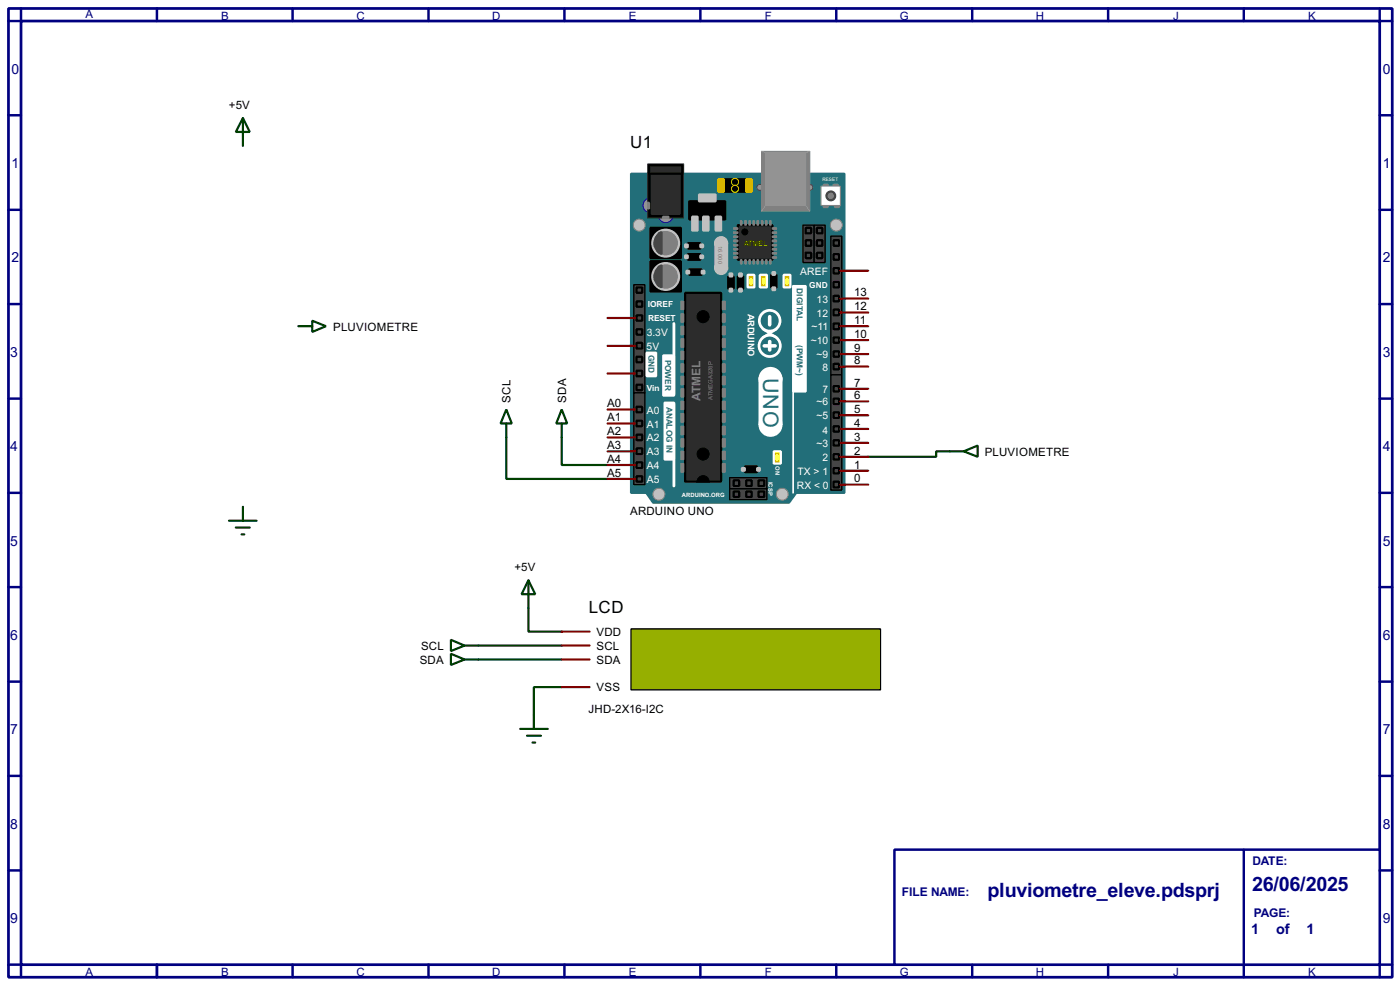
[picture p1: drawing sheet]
<svg xmlns="http://www.w3.org/2000/svg" width="256mm" height="180mm" viewBox="0 0 256 180" stroke-linecap="round" stroke-linejoin="round" font-family="sans-serif">
<path d="M1.6 1.6h253.5v177.3h-253.5zM3.9 3.9h248.9v172.7h-248.9z" fill="none" stroke="#000080" stroke-width=".5"/>
<path d="M3.9 1.6v2.3h-2.3M28.8 1.6v2.3" fill="none" stroke="#000080" stroke-width=".45"/>
<path d="M163.9 155.5h88.9v21.1h-88.9z" fill="#fff" stroke="#000080" stroke-width=".45"/>
<g fill="none" stroke="#000080" stroke-width=".45">
<path d="M53.6 1.6v2.3M78.5 1.6v2.3M103.4 1.6v2.3M128.3 1.6v2.3M153.2 1.6v2.3M178.1 1.6v2.3M203 1.6v2.3M227.9 1.6v2.3M252.8 1.6v2.3h2.3M1.6 21.1h2.3M1.6 38.4h2.3M252.8 21.1h2.3"/>
<path d="M252.8 38.4h2.3M1.6 55.7h2.3M252.8 55.7h2.3M1.6 73h2.3M252.8 73h2.3M1.6 90.2h2.3M252.8 90.2h2.3M1.6 107.5h2.3M252.8 107.5h2.3M1.6 124.8h2.3M252.8 124.8h2.3M1.6 142h2.3"/>
<path d="M1.6 159.3h2.3M227.9 155.5v23.4M252.8 142h2.3M252.8 159.3h2.3M1.6 176.6h2.3v2.3M28.8 176.6v2.3M53.6 176.6v2.3M78.5 176.6v2.3M103.4 176.6v2.3M128.3 176.6v2.3M153.2 176.6v2.3M178.1 176.6v2.3"/>
<path d="M203 176.6v2.3M255.1 176.6h-2.3v2.3"/>
</g>
<path d="M92.8 80.1v7.6h18.5M102.9 80.1v5h8.4M174 82.6h-2.5v1h-12.4M87.7 118.2h15.2M96.8 106.2l1.3 2.6h-2.5zM96.8 106.2v9.4h6.1M87.7 120.7h15.2M95.3 133.4h5.1M96.6 134.7h2.5M97.6 135.9h.5M102.9 125.8h-5.1v7.6" fill="none" stroke="#004000" stroke-width=".4"/>
<path d="M115.6 31.8h39.1v58.4h-8.8l-1.3 1.8h-24.9l-1.3-1.8h-2.8z" fill-rule="evenodd" fill="#226e79" stroke="#226e79" stroke-width=".4"/>
<path d="M145.3 52.4v37.8" fill="none" stroke="#fff" stroke-width=".3"/>
<path d="M123.5 59.2v13M123.5 74v15" fill="none" stroke="#fff" stroke-width=".5"/>
<path d="M145.3 52.4h1.8" fill="none" stroke="#fff" stroke-width=".25"/>
<g fill="#226e79" stroke="#fff" stroke-width=".5">
<circle cx="141" cy="58.7" r="1.9"/>
<circle cx="141" cy="63.3" r="1.95"/>
</g>
<path d="M141 58v1.5M140 63.3h2M141 62.5v1.6" fill="none" stroke="#fff" stroke-width=".65"/>
<g fill="#c0c0c0" stroke="#808080" stroke-width=".18">
<circle cx="143.3" cy="90.5" r="1.1"/>
<circle cx="120.7" cy="90.5" r="1.1"/>
<circle cx="153.2" cy="41.2" r="1.1"/>
</g>
<g fill="#464646" stroke="#000" stroke-width=".25">
<path d="M116.1 52.1h2.1v19.8h-2.1z"/>
<path d="M116.1 71.9h2.1v16.8h-2.1z"/>
<path d="M152.2 43.2h2v25.4h-2z"/>
<path d="M152.2 68.6h2v21.1h-2z"/>
</g>
<path d="M125.5 53.6h6.6v34.6h-6.6z" fill="#2c2c2c" stroke="#000" stroke-width=".4"/>
<g fill="#000" stroke="#000" stroke-width=".18">
<circle cx="128.8" cy="58" r="1.1"/>
<circle cx="128.8" cy="88.2" r="1.1"/>
<circle cx="128.8" cy="83.1" r="1.1"/>
</g>
<path d="M125.3 89h7.1" fill="none" stroke="#226e79" stroke-width="1.2"/>
<g fill="#939393" stroke="#4a4a4a" stroke-width=".18">
<circle cx="148.3" cy="34.3" r=".55"/>
<circle cx="139.2" cy="34.3" r=".55"/>
</g>
<path d="M139.5 27.7h8.9v11h-8.9z" fill="#808080" stroke="#808080" stroke-width=".18"/>
<path d="M140.3 28h7.3v9.6h-7.3z" fill="#939393" stroke="#939393" stroke-width=".18"/>
<path d="M139.5 27.7l.8 .3M140.3 37.6l-.8 1.1M147.6 37.6l.8 1.1M148.4 27.7l-.8 .3" fill="none" stroke="#939393" stroke-width=".18"/>
<g fill="#939393" stroke="#0000c0" stroke-width=".18">
<circle cx="121.9" cy="39.4" r="1.35"/>
<circle cx="119.1" cy="37.6" r="1.35"/>
</g>
<path d="M118.7 30h6.6v9.9h-6.6z" fill="#000" stroke="#2c2c2c" stroke-width=".18"/>
<g fill="#808080" stroke="#808080" stroke-width=".4">
<path d="M121.5 39.7h1v.2h-1z"/>
<path d="M118.7 37.1h.2v1.1h-.2z"/>
</g>
<path d="M119.4 30.8h5.1v8.4h-5.1z" fill="#2c2c2c" stroke="#2c2c2c" stroke-width=".4"/>
<path d="M118.9 30.3h6.1v1.5h-6.1z" fill="#2c2c2c" stroke="#000" stroke-width=".4"/>
<g fill="#808080" stroke="#808080" stroke-width=".25">
<path d="M132.4 55.2h.5v1.5h-.5z"/>
<path d="M132.4 57.5h.5v1.5h-.5z"/>
<path d="M132.4 59.7h.5v1.6h-.5z"/>
<path d="M132.4 62h.5v1.6h-.5z"/>
<path d="M132.4 64.3h.5v1.5h-.5z"/>
<path d="M132.4 66.6h.5v1.5h-.5z"/>
<path d="M132.4 68.9h.5v1.5h-.5z"/>
<path d="M132.4 71.2h.5v1.5h-.5z"/>
<path d="M132.4 73.5h.5v1.5h-.5z"/>
<path d="M132.4 75.7h.5v1.6h-.5z"/>
<path d="M132.4 78h.5v1.6h-.5z"/>
<path d="M132.4 80.3h.5v1.5h-.5z"/>
<path d="M132.4 82.6h.5v1.5h-.5z"/>
<path d="M132.4 84.9h.5v1.5h-.5z"/>
<path d="M124.8 55.2h.5v1.5h-.5z"/>
<path d="M124.8 57.5h.5v1.5h-.5z"/>
<path d="M124.8 59.7h.5v1.6h-.5z"/>
<path d="M124.8 62h.5v1.6h-.5z"/>
<path d="M124.8 64.3h.5v1.5h-.5z"/>
<path d="M124.8 66.6h.5v1.5h-.5z"/>
<path d="M124.8 68.9h.5v1.5h-.5z"/>
<path d="M124.8 71.2h.5v1.5h-.5z"/>
<path d="M124.8 73.5h.5v1.5h-.5z"/>
<path d="M124.8 75.7h.5v1.6h-.5z"/>
<path d="M124.8 78h.5v1.6h-.5z"/>
<path d="M124.8 80.3h.5v1.5h-.5z"/>
<path d="M124.8 82.6h.5v1.5h-.5z"/>
<path d="M124.8 84.9h.5v1.5h-.5z"/>
</g>
<g fill="#464646" stroke="#000" stroke-width=".4">
<path d="M116.6 60.3h1.1v1h-1.1z"/>
<path d="M116.6 65.3h1.1v1h-1.1z"/>
<path d="M116.6 70.4h1.1v1h-1.1z"/>
<path d="M116.6 74.5h1.1v1h-1.1z"/>
<path d="M116.6 77h1.1v1h-1.1z"/>
<path d="M116.6 79.6h1.1v1h-1.1z"/>
<path d="M116.6 82.1h1.1v1h-1.1z"/>
<path d="M116.6 84.6h1.1v1.1h-1.1z"/>
<path d="M116.6 87.2h1.1v1h-1.1z"/>
<path d="M116.6 67.9h1.1v1h-1.1z"/>
<path d="M116.6 62.8h1.1v1h-1.1z"/>
<path d="M116.6 57.7h1.1v1h-1.1z"/>
<path d="M152.7 49.1h1v1h-1z"/>
<path d="M152.7 54.2h1v1h-1z"/>
<path d="M152.7 56.7h1v1h-1z"/>
<path d="M152.7 59.2h1v1.1h-1z"/>
<path d="M152.7 61.8h1v1h-1z"/>
<path d="M152.7 64.3h1v1h-1z"/>
<path d="M152.7 51.6h1v1h-1z"/>
<path d="M152.7 70.7h1v1h-1z"/>
<path d="M152.7 73h1v1h-1z"/>
<path d="M152.7 75.5h1v1h-1z"/>
<path d="M152.7 78h1v1h-1z"/>
<path d="M152.7 80.6h1v1h-1z"/>
<path d="M152.7 83.1h1v1h-1z"/>
<path d="M152.7 85.7h1v1h-1z"/>
<path d="M152.7 88.2h1v1h-1z"/>
<path d="M152.7 66.6h1v1h-1z"/>
</g>
<g fill="#808080" stroke="#808080" stroke-width=".4">
<path d="M150.9 33.8h.8v.3h-.8z"/>
<path d="M150.9 37.6h.8v.3h-.8z"/>
<path d="M153 37.6h.7v.3h-.7z"/>
<path d="M152.7 33.8h.8v.3h-.8z"/>
</g>
<path d="M150.4 34.1h3.6v3.5h-3.6z" fill="#fff" stroke="#808080" stroke-width=".18"/>
<circle cx="152.2" cy="35.9" r=".8" fill="#808080" stroke="#414141" stroke-width=".4"/>
<path d="M126.3 36.9h6.6v3.3h-6.6zM132.1 32.8h5.1v2.3h-5.1zM119.2 41.7h5.6v5.6h-5.6z" fill="#000" stroke="#000" stroke-width=".4"/>
<g fill="#c0c0c0" stroke="#c0c0c0" stroke-width=".4">
<path d="M126.8 39.7h1v2.5h-1z"/>
<path d="M128.8 39.7h1v2.5h-1z"/>
<path d="M131.1 39.7h1v2.5h-1z"/>
<path d="M128.1 35.6h3v1.3h-3z"/>
</g>
<g fill="#ffd700" stroke="#ffd700" stroke-width=".4">
<path d="M136.7 32.8h1v2.3h-1z"/>
<path d="M131.6 32.8h1v2.3h-1z"/>
</g>
<g fill="#000" stroke="#ffd700" stroke-width=".18">
<circle cx="134.6" cy="33.3" r=".65"/>
<circle cx="134.6" cy="34.6" r=".65"/>
</g>
<circle cx="121.9" cy="44.5" r="2.45" fill="#808080" stroke="#c6c6c6" stroke-width=".4"/>
<path d="M120.7 42.7l.5-.2v4a2.21 2.21 0 0 1-.5-3.8z" fill-rule="evenodd" fill="#4a4a4a" stroke="#4a4a4a" stroke-width=".4"/>
<path d="M119.2 47.8h5.6v5.6h-5.6z" fill="#000" stroke="#000" stroke-width=".4"/>
<circle cx="121.9" cy="50.6" r="2.45" fill="#808080" stroke="#c6c6c6" stroke-width=".4"/>
<path d="M120.7 48.8l.5-.2v4a2.21 2.21 0 0 1-.5-3.8z" fill-rule="evenodd" fill="#4a4a4a" stroke="#4a4a4a" stroke-width=".4"/>
<g fill="#464646" stroke="#000" stroke-width=".25">
<path d="M147.1 41.2h2.1v6.9h-2.1z"/>
<path d="M149.2 41.2h2v6.9h-2z"/>
<path d="M133.7 87.4h6.8v2.1h-6.8z"/>
<path d="M133.7 89.5h6.8v2h-6.8z"/>
</g>
<g fill="#464646" stroke="#000" stroke-width=".4">
<path d="M147.6 46.3h1v1h-1z"/>
<path d="M147.6 44h1v1h-1z"/>
<path d="M147.6 41.7h1v1h-1z"/>
<path d="M149.7 41.7h1v1h-1z"/>
<path d="M149.7 46.3h1v1h-1z"/>
<path d="M149.7 44h1v1h-1z"/>
<path d="M134.4 87.9h1v1.1h-1z"/>
<path d="M136.7 87.9h1v1.1h-1z"/>
<path d="M139 87.9h1v1.1h-1z"/>
<path d="M139 90h1v1h-1z"/>
<path d="M134.4 90h1v1h-1z"/>
<path d="M136.7 90h1v1h-1z"/>
<path d="M152.7 44h1v1h-1z"/>
<path d="M152.7 46.5h1v1.1h-1z"/>
</g>
<path d="M139.2 69.1h4v8.7h-4z" fill="#fff" stroke="#fff" stroke-width=".4"/>
<g fill="#fff" stroke="#fff" stroke-width=".4">
<circle cx="141.1" cy="69.4" r="2"/>
<circle cx="141.1" cy="77.8" r="2"/>
</g>
<path d="M139.8 60.3l2.5 1.5M142.3 60.3l-2.5 1.5" fill="none" stroke="#fff" stroke-width=".4"/>
<circle cx="117.1" cy="41.2" r="1.1" fill="#c0c0c0" stroke="#808080" stroke-width=".18"/>
<path d="M135.2 41.2h6.3v6.4h-6.3z" fill="#2c2c2c" stroke="#000" stroke-width=".4"/>
<circle cx="136.4" cy="42.5" r=".55" fill="#000" stroke="#000" stroke-width=".18"/>
<g fill="#808080" stroke="#808080" stroke-width=".25">
<path d="M134.4 41.7h.8v.3h-.8z"/>
<path d="M134.4 47h.8v.3h-.8z"/>
<path d="M134.4 46.3h.8v.2h-.8z"/>
<path d="M134.4 45.5h.8v.3h-.8z"/>
<path d="M134.4 44.8h.8v.2h-.8z"/>
<path d="M134.4 44h.8v.3h-.8z"/>
<path d="M134.4 43.2h.8v.3h-.8z"/>
<path d="M134.4 42.5h.8v.2h-.8z"/>
<path d="M141.5 47h.8v.3h-.8z"/>
<path d="M141.5 46.3h.8v.2h-.8z"/>
<path d="M141.5 45.5h.8v.3h-.8z"/>
<path d="M141.5 44.8h.8v.2h-.8z"/>
<path d="M141.5 44h.8v.3h-.8z"/>
<path d="M141.5 43.2h.8v.3h-.8z"/>
<path d="M141.5 42.5h.8v.2h-.8z"/>
<path d="M141.5 41.7h.8v.3h-.8z"/>
<path d="M141 47.6h.3v.7h-.3z"/>
<path d="M140.3 47.6h.2v.7h-.2z"/>
<path d="M139.5 47.6h.3v.7h-.3z"/>
<path d="M138.7 47.6h.3v.7h-.3z"/>
<path d="M138 47.6h.2v.7h-.2z"/>
<path d="M137.2 47.6h.3v.7h-.3z"/>
<path d="M136.5 47.6h.2v.7h-.2z"/>
<path d="M135.7 47.6h.2v.7h-.2z"/>
<path d="M141 40.4h.3v.8h-.3z"/>
<path d="M140.3 40.4h.2v.8h-.2z"/>
<path d="M139.5 40.4h.3v.8h-.3z"/>
<path d="M138.7 40.4h.3v.8h-.3z"/>
<path d="M138 40.4h.2v.8h-.2z"/>
<path d="M137.2 40.4h.3v.8h-.3z"/>
<path d="M136.5 40.4h.2v.8h-.2z"/>
<path d="M135.7 40.4h.2v.8h-.2z"/>
</g>
<path d="M145.3 52.4h2.3v19.3h-2.3z" fill="#fff" stroke="#fff" stroke-width=".4"/>
<path d="M143.6 50.3h1.2v2.3h-1.2z" fill="#e1e100" stroke="#fff" stroke-width=".4"/>
<path d="M144.1 51.1h.2v.8h-.2z" fill="#c0c0c0" stroke="#ffff4d" stroke-width=".4"/>
<path d="M139.2 50.3h1.3v2.3h-1.3z" fill="#e1e100" stroke="#fff" stroke-width=".4"/>
<path d="M139.8 51.1h.2v.8h-.2z" fill="#c0c0c0" stroke="#ffff4d" stroke-width=".4"/>
<path d="M137 50.3h1.2v2.3h-1.2z" fill="#e1e100" stroke="#fff" stroke-width=".4"/>
<path d="M137.5 51.1h.2v.8h-.2z" fill="#c0c0c0" stroke="#ffff4d" stroke-width=".4"/>
<path d="M133.4 50.6h1v2.3h-1zM135.2 50.6h1v2.3h-1zM141.3 50.3h1v2.3h-1zM136.5 85.4h2.2v1h-2.2z" fill="#000" stroke="#000" stroke-width=".4"/>
<g fill="#c0c0c0" stroke="#c0c0c0" stroke-width=".4">
<path d="M141.5 52.6h.5v.5h-.5z"/>
<path d="M141.5 49.8h.5v.5h-.5z"/>
<path d="M135.4 52.9h.5v.5h-.5z"/>
<path d="M135.4 50.1h.5v.5h-.5z"/>
<path d="M133.7 52.9h.5v.5h-.5z"/>
<path d="M133.7 50.1h.5v.5h-.5z"/>
<path d="M135.9 85.7h.6v.5h-.6z"/>
<path d="M138.7 85.7h.5v.5h-.5z"/>
</g>
<path d="M141.8 82.6h1.3v2.3h-1.3z" fill="#e1e100" stroke="#fff" stroke-width=".4"/>
<path d="M142.3 83.4h.2v.7h-.2z" fill="#c0c0c0" stroke="#ffff4d" stroke-width=".4"/>
<path d="M126 44.5h2.3v1h-2.3zM126 46.5h2.3v1.1h-2.3zM126.3 49.3h2.3v1h-2.3z" fill="#000" stroke="#000" stroke-width=".4"/>
<g fill="#c0c0c0" stroke="#c0c0c0" stroke-width=".4">
<path d="M125.5 44.8h.5v.5h-.5z"/>
<path d="M128.3 44.8h.5v.5h-.5z"/>
<path d="M125.5 46.8h.5v.5h-.5z"/>
<path d="M128.3 46.8h.5v.5h-.5z"/>
<path d="M125.8 49.6h.5v.5h-.5z"/>
<path d="M128.6 49.6h.5v.5h-.5z"/>
</g>
<g fill="#464646" stroke="#000" stroke-width=".4">
<path d="M116.6 55.2h1.1v1h-1.1z"/>
<path d="M116.6 52.6h1.1v1h-1.1z"/>
</g>
<path d="M131.1 44.5h2.1v4.8h-2.1z" fill="#c0c0c0" stroke="#c0c0c0" stroke-width=".4"/>
<g fill="#c0c0c0" stroke="#c0c0c0" stroke-width=".4">
<circle cx="132.1" cy="44.5" r="1.1"/>
<circle cx="132.1" cy="49.1" r="1.1"/>
</g>
<g fill="#fff" stroke="#fff" stroke-width=".4">
<path d="M121.8 73.7h1.7v10.4h-1.7z"/>
<path d="M121.5 65.1h2v7.3h-2z"/>
<path d="M118.5 64.6h1.7v4.3h-1.7z"/>
</g>
<g fill="none" stroke="#800000" stroke-width=".4">
<path d="M111.3 58.2h5.1M154 59.7h5.1M154 57.2h5.1M154 54.7h5.1M154 49.6h5.1M111.3 77.5h5.1M111.3 75h5.1M111.3 63.3h5.1M111.3 68.4h5.1M154 78.5h5.1M154 76h5.1M154 73.5h5.1"/>
<path d="M154 71.2h5.1M154 67.1h5.1M154 64.8h5.1M154 62.3h5.1M111.3 87.7h5.1M111.3 85.1h5.1M111.3 82.6h5.1M111.3 80.1h5.1M154 88.7h5.1M154 86.2h5.1M154 83.6h5.1M154 81.1h5.1"/>
</g>
<path d="M44.5 21.6l1.3 2.6h-2.6zM44.5 21.6v5.1M92.8 75l1 2.5h-2.1zM92.8 77.5v2.6M102.9 75l1 2.5h-2zM102.9 77.5v2.6M42 95.3h5M43.2 96.6h2.6M44.3 97.8h.5M44.5 92.8v2.5" fill="none" stroke="#004000" stroke-width=".4"/>
<path d="M115.6 115.1h45.7v11.2h-45.7z" fill="#96af00" stroke="#000" stroke-width=".25"/>
<path d="M102.9 118.2h5.1M102.9 115.6h5.1M102.9 125.8h5.1M102.9 120.7h5.1" fill="none" stroke="#800000" stroke-width=".4"/>
<path d="M54.7 59.7h2.5M57.2 58.7l2.5 1-2.5 1.1zM174 82.6h2.6M176.6 82.6l2.5-1v2zM82.6 117.1l2.5 1.1-2.5 1zM82.6 119.7l2.5 1-2.5 1zM85.1 118.2h2.6M85.1 120.7h2.6" fill="none" stroke="#004000" stroke-width=".4"/>
<text font-size="4.4" fill="#226e79" x="139.8" y="69.2" transform="rotate(90 139.8 69.2)">UNO</text>
<g font-size="4.1" fill="#000080">
<text x="180.9" y="164.2">pluviometre_eleve.pdsprj</text>
<text x="229.4" y="163.1">26/06/2025</text>
</g>
<g font-size="3.5">
<text x="115.5" y="27.1">U1</text>
<text x="107.9" y="112.3">LCD</text>
</g>
<g font-size="3" fill="#000080">
<text x="229.2" y="171">1</text>
<text x="233.8" y="171">of</text>
<text x="239.4" y="171">1</text>
</g>
<g font-size="2.9" fill="#000080">
<text x="2.1" y="13.5">0</text>
<text x="253.4" y="13.5">0</text>
<text x="2.1" y="30.7">1</text>
<text x="253.4" y="30.7">1</text>
<text x="2.1" y="48">2</text>
<text x="253.4" y="48">2</text>
<text x="1.9" y="65.3">3</text>
<text x="253.4" y="65.3">3</text>
<text x="1.9" y="82.5">4</text>
<text x="253.4" y="82.5">4</text>
<text x="1.9" y="99.9">5</text>
<text x="253.4" y="99.9">5</text>
<text x="1.9" y="117.1">6</text>
<text x="253.4" y="117.1">6</text>
<text x="1.9" y="134.4">7</text>
<text x="253.4" y="134.4">7</text>
<text x="1.9" y="151.7">8</text>
<text x="253.4" y="151.7">8</text>
<text x="1.9" y="168.9">9</text>
<text x="253.4" y="168.9">9</text>
</g>
<text font-size="2.5" fill="#808080" x="128.4" y="73.3" transform="rotate(-90 128.4 73.3)">ATMEL</text>
<g font-size="2.5" fill="#000080">
<text x="229.4" y="158.4">DATE:</text>
<text x="165.2" y="163.9">FILE NAME:</text>
<text x="229.7" y="167.8">PAGE:</text>
</g>
<g font-size="2.4" fill="#000080">
<text x="15.6" y="3.4">A</text>
<text x="40.5" y="3.6">B</text>
<text x="65.3" y="3.6">C</text>
<text x="90.2" y="3.6">D</text>
<text x="115.2" y="3.6">E</text>
<text x="140.1" y="3.6">F</text>
<text x="164.8" y="3.6">G</text>
<text x="189.8" y="3.6">H</text>
<text x="214.9" y="3.6">J</text>
<text x="239.6" y="3.6">K</text>
<text x="15.6" y="178.7">A</text>
<text x="40.5" y="178.7">B</text>
<text x="65.3" y="178.7">C</text>
<text x="90.2" y="178.7">D</text>
<text x="115.2" y="178.7">E</text>
<text x="140.1" y="178.7">F</text>
<text x="164.8" y="178.7">G</text>
<text x="189.8" y="178.7">H</text>
<text x="214.9" y="178.7">J</text>
<text x="239.6" y="178.7">K</text>
</g>
<g font-size="2.4">
<text x="42" y="19.9">+5V</text>
<text x="156.5" y="59.3">11</text>
<text x="156.5" y="56.8">12</text>
<text x="156.5" y="54.3">13</text>
<text x="61" y="60.5">PLUVIOMETRE</text>
<text x="156.5" y="64.4">9</text>
<text x="156.5" y="61.9">10</text>
<text x="156.5" y="70.8">7</text>
<text x="156.5" y="66.7">8</text>
<text x="93.6" y="73.7" transform="rotate(-90 93.6 73.7)">SCL</text>
<text x="103.7" y="73.7" transform="rotate(-90 103.7 73.7)">SDA</text>
<text x="111.2" y="77.1">A1</text>
<text x="111.2" y="74.6">A0</text>
<text x="156.5" y="75.6">5</text>
<text x="156.5" y="73">6</text>
<text x="111.2" y="82.2">A3</text>
<text x="111.2" y="79.7">A2</text>
<text x="156.5" y="83.2">2</text>
<text x="156.5" y="80.7">3</text>
<text x="156.5" y="78.1">4</text>
<text x="180.4" y="83.4">PLUVIOMETRE</text>
<text x="111.2" y="87.3">A5</text>
<text x="111.2" y="84.7">A4</text>
<text x="156.5" y="88.3">0</text>
<text x="156.5" y="85.7">1</text>
<text x="115.4" y="94.2">ARDUINO UNO</text>
<text x="94.3" y="104.5">+5V</text>
<text x="77.1" y="119">SCL</text>
<text x="109.3" y="119">SCL</text>
<text x="109.3" y="116.4">VDD</text>
<text x="76.9" y="121.5">SDA</text>
<text x="109.3" y="121.5">SDA</text>
<text x="107.8" y="130.5">JHD-2X16-I2C</text>
<text x="109.3" y="126.6">VSS</text>
</g>
<g font-size="2.1" fill="#fff">
<text x="146.6" y="50.3">AREF</text>
<text x="149.6" y="55.4">13</text>
<text x="149.6" y="58">12</text>
<text x="118.5" y="64.1">5V</text>
<text x="118.5" y="61.5">3.3V</text>
<text x="148.6" y="63">~10</text>
<text x="148.7" y="60.5">~11</text>
<text x="149.6" y="65.6">~9</text>
<text x="150.7" y="67.9">8</text>
<text x="150.7" y="71.9">7</text>
<text x="118.5" y="75.7">A0</text>
<text x="149.6" y="74.2">~6</text>
<text x="149.6" y="76.8">~5</text>
<text x="118.5" y="78.3">A1</text>
<text x="118.5" y="80.8">A2</text>
<text x="118.5" y="83.4">A3</text>
<text x="149.6" y="81.8">~3</text>
<text x="150.7" y="79.5">4</text>
<text x="118.5" y="85.9">A4</text>
<text x="118.5" y="88.4">A5</text>
<text x="146" y="89.5">RX &lt; 0</text>
<text x="146.1" y="86.9">TX &gt; 1</text>
<text x="150.7" y="84.3">2</text>
</g>
<text font-size="1.9" fill="#fff" x="137" y="57.4" transform="rotate(90 137 57.4)">ARDUINO</text>
<g font-size="1.7" fill="#226e79">
<text x="146" y="52.8" transform="rotate(90 146 52.8)">DIGITAL</text>
<text x="118.8" y="64.9" transform="rotate(90 118.8 64.9)">GND</text>
<text x="121.8" y="65.8" transform="rotate(90 121.8 65.8)">POWER</text>
<text x="146" y="63.2" transform="rotate(90 146 63.2)">(PWM~)</text>
<text x="122.1" y="74.6" transform="rotate(90 122.1 74.6)">ANALOG IN</text>
</g>
<g font-size="1.7" fill="#fff">
<text x="148.2" y="52.7">GND</text>
<text x="118.7" y="56.3">IOREF</text>
<text x="118.7" y="58.8">RESET</text>
<text x="118.5" y="71.5">Vin</text>
</g>
<text font-size="1.5" fill="#808000" x="136.3" y="45.1">ATMEL</text>
<g font-size="1.2" fill="#808080">
<text x="131.6" y="45" transform="rotate(90 131.6 45)">16.000</text>
<text x="130.5" y="73.1" transform="rotate(-90 130.5 73.1)">ATMEGA328P</text>
</g>
<g font-size="1.2" fill="#fff">
<text x="140.8" y="88.2" transform="rotate(90 140.8 88.2)">ICSP</text>
<text x="142.1" y="85.4" transform="rotate(90 142.1 85.4)">ON</text>
<text x="124.9" y="90.9">ARDUINO.ORG</text>
</g>
<text font-size="1" fill="#fff" x="150.7" y="33.2">RESET</text>
</svg>
